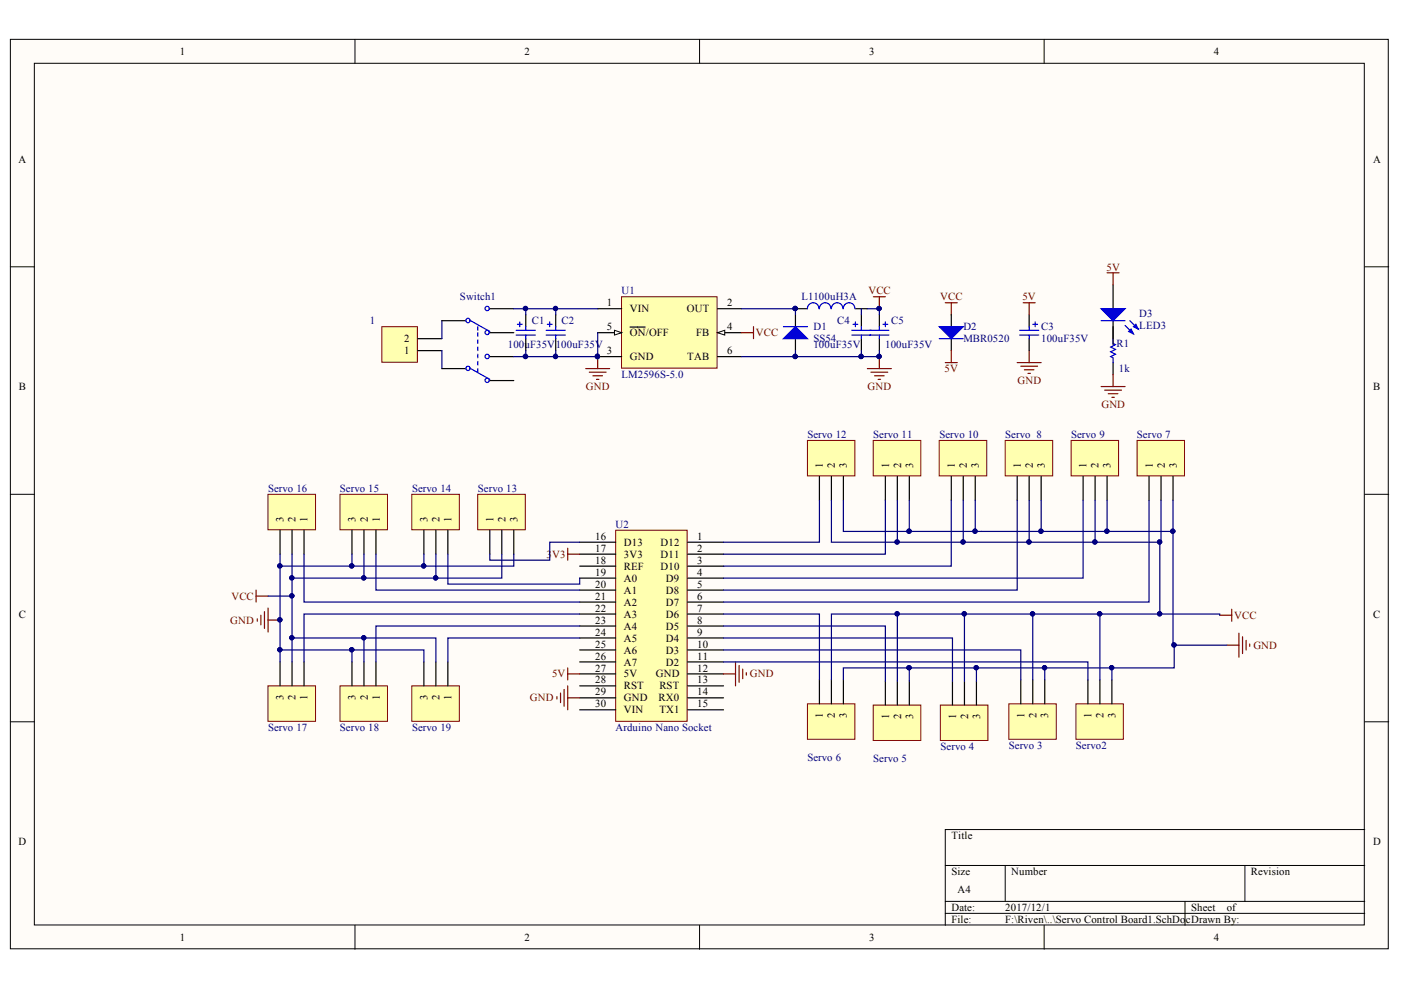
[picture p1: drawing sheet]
<svg xmlns="http://www.w3.org/2000/svg" width="297mm" height="210mm" viewBox="0 0 297 210" stroke-linecap="round" stroke-linejoin="round" font-family="sans-serif">
<g fill="#fffcf8" stroke="#000" stroke-width=".21">
<path d="M2.2 8.3h292.1v192.9h-292.1z"/>
<path d="M7.3 13.4h282v182.7h-282z"/>
</g>
<g fill="none" stroke="#000" stroke-width=".21">
<path d="M75.3 8.3v5.1M148.3 8.3v5.1M221.4 8.3v5.1M2.2 56.6h5.1M289.4 56.6h5M2.2 104.8h5.1M289.4 104.8h5M2.2 153h5.1M289.4 153h5M289.4 175.9h-89v20.3M75.3 196.2v5.1M148.3 196.2v5.1"/>
<path d="M200.4 183.5h89M200.4 191.1h89M200.4 193.7h89M213.1 183.5v7.6M221.4 196.2v5.1M251.2 191.1v5.1M263.9 183.5v7.6"/>
</g>
<path d="M81 69.3h7.5v7.5h-7.5z" fill="#ffffb0" stroke="#800000" stroke-width=".21"/>
<path d="M88.6 74.3h5.1M88.6 71.8h5.1M111.5 66.7v2.6M111.5 71.8v2.5M168.7 66.7v2.6M168.7 71.8v2.5M186.4 66.7v2.6M186.4 71.8v2.5" fill="none" stroke="#000" stroke-width=".25"/>
<path d="M109.4 70h4.1M109.4 71h4.1M109.7 68.8h1M110.2 68.3v1M111.5 69.3v.7M111.5 71v.8M184.4 70h4.1M184.4 71h4.1M186.4 69.3v.7M186.4 71v.8M187.2 68.8h1M187.7 68.3v1" fill="none" stroke="#00f" stroke-width=".25"/>
<path d="M93.7 68v3.8M93.7 74.3v3.9" fill="none" stroke="#000080" stroke-width=".25"/>
<path d="M124.2 78.2h5.1M124.9 78.9h3.6M125.7 79.7h2M126.7 75.6v2.6M183.9 78.2h5.1M184.7 78.9h3.5M185.2 62.9h2.5M185.4 79.7h2.1M186.4 62.9v2.6M186.4 75.6v2.6M126.5 80.4h.5M186.2 80.4h.5" fill="none" stroke="#800000" stroke-width=".25"/>
<g fill="#000080" stroke="#000080" stroke-width=".21">
<circle cx="126.7" cy="75.6" r=".46"/>
<circle cx="186.4" cy="75.6" r=".47"/>
<circle cx="186.4" cy="65.4" r=".46"/>
</g>
<path d="M166.1 71.8l2.6-2.5 2.5 2.5z" fill="#00f"/>
<g fill="none" stroke="#00f" stroke-width=".25">
<path d="M99.8 78.2l4 2.2M99.8 68l4 2.3M101.3 69.3v.7M101.3 70.5v.8M101.3 72.1v.7M101.3 73.6v.7M101.3 75.1v.8M101.3 76.6v.8M101.3 78.2v.7M166.1 71.8l2.6-2.5 2.5 2.5zM166.1 69.3h5.1M173.6 65.5a1.22 1.22 0 0 0-1.2-1.3 1.22 1.22 0 0 0-1.2 1.3"/>
<path d="M176.2 65.5a1.22 1.22 0 0 0-1.2-1.3 1.22 1.22 0 0 0-1.3 1.3M178.7 65.5a1.22 1.22 0 0 0-1.2-1.3 1.22 1.22 0 0 0-1.2 1.3M181.3 65.5a1.23 1.23 0 0 0-1.3-1.3 1.23 1.23 0 0 0-1.2 1.3"/>
<circle cx="99.2" cy="68" r=".46"/>
<circle cx="99.2" cy="78.1" r=".46"/>
<circle cx="103.3" cy="75.6" r=".46"/>
<circle cx="103.3" cy="65.4" r=".46"/>
<circle cx="103.3" cy="70.5" r=".46"/>
<circle cx="103.3" cy="80.6" r=".46"/>
</g>
<path d="M93.7 78.2h5.1M93.7 68h5.1M103.8 65.5h5.1M103.8 75.6h5.1M103.8 70.5h5.1M168.7 65.5h2.5M181.4 65.5h2.5M103.8 80.7h5.1" fill="none" stroke="#000" stroke-width=".25"/>
<circle cx="168.6" cy="65.4" r=".46" fill="#000080" stroke="#000080" stroke-width=".21"/>
<path d="M130.5 112.4h15.2v40.5h-15.2z" fill="#ffffb0" stroke="#800000" stroke-width=".21"/>
<g fill="none" stroke="#000" stroke-width=".25">
<path d="M122.9 115h7.6M122.9 117.5h7.6M145.8 115h7.6M145.8 117.5h7.6M122.9 120h7.6M122.9 122.6h7.6M122.9 125.1h7.6M122.9 127.7h7.6M122.9 130.2h7.6M122.9 132.7h7.6M122.9 135.3h7.6M122.9 137.8h7.6"/>
<path d="M145.8 120h7.6M145.8 122.6h7.6M145.8 125.1h7.6M145.8 127.7h7.6M145.8 130.2h7.6M145.8 132.7h7.6M145.8 135.3h7.6M145.8 137.8h7.6M122.9 140.3h7.6M122.9 142.9h7.6M122.9 145.4h7.6M122.9 148h7.6"/>
<path d="M122.9 150.5h7.6M145.8 140.3h7.6M145.8 142.9h7.6M145.8 145.4h7.6M145.8 148h7.6M145.8 150.5h7.6"/>
</g>
<path d="M199.4 149.5h10.1v7.5h-10.1z" fill="#ffffb0" stroke="#800000" stroke-width=".21"/>
<path d="M201.9 144.4v5.1M204.5 144.4v5.1M207 144.4v5.1" fill="none" stroke="#000" stroke-width=".25"/>
<path d="M213.9 149.2h10v7.5h-10z" fill="#ffffb0" stroke="#800000" stroke-width=".21"/>
<path d="M216.4 144.2v5M219 144.2v5M221.5 144.2v5" fill="none" stroke="#000" stroke-width=".25"/>
<path d="M228.1 149.2h10.1v7.5h-10.1z" fill="#ffffb0" stroke="#800000" stroke-width=".21"/>
<path d="M230.7 144.2v5M233.2 144.2v5M235.7 144.2v5" fill="none" stroke="#000" stroke-width=".25"/>
<path d="M241.1 93.4h10v7.5h-10z" fill="#ffffb0" stroke="#800000" stroke-width=".21"/>
<path d="M243.6 101v5.1M246.2 101v5.1M248.7 101v5.1" fill="none" stroke="#000" stroke-width=".25"/>
<path d="M101.3 104.8h10.1v7.5h-10.1z" fill="#ffffb0" stroke="#800000" stroke-width=".21"/>
<path d="M103.8 112.4v5.1M106.4 112.4v5.1M108.9 112.4v5.1" fill="none" stroke="#000" stroke-width=".25"/>
<path d="M213.1 93.4h10.1v7.5h-10.1z" fill="#ffffb0" stroke="#800000" stroke-width=".21"/>
<path d="M215.7 101v5.1M218.2 101v5.1M220.7 101v5.1" fill="none" stroke="#000" stroke-width=".25"/>
<path d="M258.6 130.4h2.6M260.1 136.8h2.6M261.2 129.2v2.5M262.7 134.3v5M263.4 135v3.6M264.2 135.8v2M265 136.5v.5" fill="none" stroke="#800000" stroke-width=".25"/>
<path d="M87.3 145.4h10.1v7.5h-10.1z" fill="#ffffb0" stroke="#800000" stroke-width=".21"/>
<path d="M89.9 140.3v5.1M92.4 140.3v5.1M95 140.3v5.1" fill="none" stroke="#000" stroke-width=".25"/>
<path d="M72.1 145.4h10v7.5h-10z" fill="#ffffb0" stroke="#800000" stroke-width=".21"/>
<path d="M74.6 140.3v5.1M77.2 140.3v5.1M79.7 140.3v5.1" fill="none" stroke="#000" stroke-width=".25"/>
<path d="M56.8 145.4h10.1v7.5h-10.1z" fill="#ffffb0" stroke="#800000" stroke-width=".21"/>
<path d="M59.4 140.3v5.1M61.9 140.3v5.1M64.5 140.3v5.1" fill="none" stroke="#000" stroke-width=".25"/>
<path d="M74.6 137.8h-15.2v2.5M77.2 135.3h-15.3v5M122.9 135.3h-27.9v5M122.9 132.7h-43.2v7.6M122.9 130.2h-58.4v10.1M74.6 140.3v-2.5h15.3v2.5M77.2 140.3v-5h15.2v5" fill="none" stroke="#000080" stroke-width=".25"/>
<g fill="#000080" stroke="#000080" stroke-width=".21">
<circle cx="74.6" cy="137.8" r=".46"/>
<circle cx="59.3" cy="137.8" r=".46"/>
<circle cx="77.1" cy="135.2" r=".46"/>
<circle cx="61.9" cy="135.2" r=".46"/>
</g>
<path d="M56.8 104.8h10.1v7.5h-10.1z" fill="#ffffb0" stroke="#800000" stroke-width=".21"/>
<path d="M59.4 112.4v5.1M61.9 112.4v5.1M64.5 112.4v5.1" fill="none" stroke="#000" stroke-width=".25"/>
<path d="M72.1 104.8h10v7.5h-10z" fill="#ffffb0" stroke="#800000" stroke-width=".21"/>
<path d="M74.6 112.4v5.1M77.2 112.4v5.1M79.7 112.4v5.1" fill="none" stroke="#000" stroke-width=".25"/>
<path d="M87.3 104.8h10.1v7.5h-10.1z" fill="#ffffb0" stroke="#800000" stroke-width=".21"/>
<path d="M201.7 66.7v2.6M201.7 71.8v2.5M89.9 112.4v5.1M92.4 112.4v5.1M95 112.4v5.1" fill="none" stroke="#000" stroke-width=".25"/>
<path d="M59.4 117.5v2.5h15.2M61.9 117.5v5.1h15.3M64.5 117.5v10.2h58.4M74.6 117.5v2.5h15.3v-2.5M77.2 117.5v5.1h15.2v-5.1M79.7 117.5v7.6h43.2M56.8 126.4h5.1M59.4 120v17.8M61.9 122.6v12.7" fill="none" stroke="#000080" stroke-width=".25"/>
<g fill="#000080" stroke="#000080" stroke-width=".21">
<circle cx="89.8" cy="120" r=".46"/>
<circle cx="74.6" cy="120" r=".46"/>
<circle cx="59.3" cy="120" r=".46"/>
<circle cx="92.4" cy="122.5" r=".46"/>
<circle cx="77.1" cy="122.5" r=".46"/>
<circle cx="61.9" cy="122.5" r=".46"/>
<circle cx="61.9" cy="135.2" r=".46"/>
<circle cx="61.9" cy="126.3" r=".46"/>
<circle cx="59.3" cy="137.8" r=".46"/>
<circle cx="59.3" cy="131.4" r=".46"/>
</g>
<g fill="none" stroke="#800000" stroke-width=".25">
<path d="M200.4 64.2h2.6M201.7 64.2v2.5M215.7 76.9h5M216.4 77.6h3.6M217.2 78.4h2M218 79.2h.5M218.2 74.3v2.6M54.3 125.1v2.6M54.3 126.4h2.5M54.5 131.2v.5M55.3 130.4v2.1M56.1 129.7v3.5"/>
<path d="M56.8 128.9v5.1M56.8 131.5h2.6M153.4 142.9h2.5M155.9 140.3v5.1M156.7 141.1v3.6M157.5 141.9v2M158.2 142.6v.5"/>
</g>
<path d="M199.1 69.3h5.1l-2.5 2.5z" fill="#00f"/>
<path d="M199.1 69.3h5.1l-2.5 2.5zM199.1 71.8h5.1" fill="none" stroke="#00f" stroke-width=".25"/>
<path d="M131.8 62.9h20.2v15.1h-20.2z" fill="#ffffb0" stroke="#800000" stroke-width=".21"/>
<path d="M152.1 70.5h5.1" fill="none" stroke="#000" stroke-width=".25"/>
<path d="M152.1 70.5l1.6-.5v1z" fill="#fffcf8"/>
<path d="M152.1 70.5l1.6-.5v1z" fill="none" stroke="#000" stroke-width=".21"/>
<path d="M126.7 65.5h5.1M126.7 70.5h5.1" fill="none" stroke="#000" stroke-width=".25"/>
<path d="M130.3 70l1.5 .5-1.5 .5z" fill="#fffcf8"/>
<path d="M130.3 70l1.5 .5-1.5 .5z" fill="none" stroke="#000" stroke-width=".21"/>
<path d="M126.7 75.6h5.1M133.6 69.3h3.2M152.1 75.6h5.1M152.1 65.5h5.1M218.2 66.7v2.6M218.2 71.8v2.5" fill="none" stroke="#000" stroke-width=".25"/>
<g fill="#000080" stroke="#000080" stroke-width=".21">
<circle cx="126.7" cy="75.6" r=".46"/>
<circle cx="111.4" cy="65.4" r=".46"/>
<circle cx="111.4" cy="75.6" r=".47"/>
<circle cx="168.6" cy="65.4" r=".46"/>
</g>
<path d="M111.5 65.5v1.2M111.5 74.3v1.3M157.2 65.5h11.5v1.2" fill="none" stroke="#000080" stroke-width=".25"/>
<g fill="none" stroke="#800000" stroke-width=".25">
<path d="M157.2 70.5h2.6M159.8 69.3v2.5M200.4 76.9h2.6M201.7 74.3v2.6M216.9 64.2h2.6M218.2 64.2v2.5M120.4 116.2v2.6M120.4 117.5h2.5M118.1 147.7v.5M118.8 146.9v2.1M119.6 146.2v3.5M120.4 141.6v2.6"/>
<path d="M120.4 145.4v5.1M120.4 142.9h2.5M120.4 148h2.5"/>
</g>
<path d="M216.2 70h4M216.2 71h4M218.2 69.3v.7M218.2 71v.8M219 68.8h1M219.5 68.3v1" fill="none" stroke="#00f" stroke-width=".25"/>
<path d="M185.1 149.5h10.1v7.5h-10.1z" fill="#ffffb0" stroke="#800000" stroke-width=".21"/>
<path d="M187.7 144.4v5.1M190.3 144.4v5.1M192.8 144.4v5.1" fill="none" stroke="#000" stroke-width=".25"/>
<path d="M199.1 93.4h10.1v7.5h-10.1z" fill="#ffffb0" stroke="#800000" stroke-width=".21"/>
<path d="M201.7 101v5.1M204.2 101v5.1M206.8 101v5.1" fill="none" stroke="#000" stroke-width=".25"/>
<path d="M185.1 93.4h10.1v7.5h-10.1z" fill="#ffffb0" stroke="#800000" stroke-width=".21"/>
<path d="M187.7 101v5.1M190.3 101v5.1M192.8 101v5.1" fill="none" stroke="#000" stroke-width=".25"/>
<path d="M171.2 149.2h10.1v7.5h-10.1z" fill="#ffffb0" stroke="#800000" stroke-width=".21"/>
<path d="M173.7 144.2v5M176.3 144.2v5M178.8 144.2v5" fill="none" stroke="#000" stroke-width=".25"/>
<path d="M171.2 93.4h10.1v7.5h-10.1z" fill="#ffffb0" stroke="#800000" stroke-width=".21"/>
<path d="M236 60.4v5.1M236 68v5.1M236 76.9v2.5M173.7 101v5.1M176.3 101v5.1M178.8 101v5.1" fill="none" stroke="#000" stroke-width=".25"/>
<g fill="none" stroke="#000080" stroke-width=".25">
<path d="M95 117.5v6.3h27.9v-1.2M106.4 117.5v5.1h-14M108.9 117.5v2.5h-19M122.9 115h-6.3v3.8h-12.8v-1.3M173.7 106.1v8.9h-20.3M178.8 106.1v6.6h14v-6.6M187.7 106.1v11.4h-34.3M190.3 106.1v8.9M192.8 112.7h14M201.7 106.1v13.9h-48.3M204.2 106.1v8.9M206.8 106.1v6.6h1.2"/>
<path d="M215.7 106.1v19h-62.3M218.2 106.1v8.9M220.7 106.1v6.6M243.6 106.1v21.6h-90.2M246.2 106.1v8.9h-.3v15.2M248.7 106.1v6.6M153.4 130.2h20.3v14M153.4 132.7h34.3v11.7M153.4 135.3h48.5v9.1M153.4 137.8h63v6.4M190.3 130.2v14.2M204.5 130.2v14.2"/>
<path d="M219 130.2v14M233.2 130.2v14M249 136.8h11.1M258.6 130.4v-.2h-82.3v14M153.4 140.3h77.3v3.9M178.8 144.2v-2.6h56.9v2.6M192.8 141.6v2.8M207 141.6v2.8M221.5 141.6v2.6"/>
</g>
<g fill="#000080" stroke="#000080" stroke-width=".21">
<circle cx="190.2" cy="114.9" r=".46"/>
<circle cx="204.2" cy="114.9" r=".46"/>
<circle cx="192.7" cy="112.6" r=".46"/>
<circle cx="204.4" cy="130.1" r=".46"/>
<circle cx="248.9" cy="136.7" r=".46"/>
<circle cx="233.1" cy="130.1" r=".46"/>
<circle cx="245.9" cy="114.9" r=".46"/>
<circle cx="245.9" cy="130.1" r=".46"/>
<circle cx="192.7" cy="141.6" r=".46"/>
<circle cx="207" cy="141.6" r=".46"/>
<circle cx="221.5" cy="141.6" r=".46"/>
<circle cx="235.7" cy="141.6" r=".46"/>
<circle cx="190.2" cy="130.1" r=".46"/>
<circle cx="218.9" cy="130.1" r=".46"/>
<circle cx="206.7" cy="112.6" r=".46"/>
<circle cx="248.6" cy="112.6" r=".46"/>
<circle cx="89.8" cy="120" r=".46"/>
<circle cx="92.4" cy="122.5" r=".46"/>
<circle cx="218.2" cy="114.9" r=".46"/>
<circle cx="220.7" cy="112.6" r=".46"/>
</g>
<path d="M236 71.8v1l.5 .3-1 .5 1 .5-1 .5 1 .5-1 .5 .5 .3v1" fill="none" stroke="#00f" stroke-width=".25"/>
<path d="M233.5 65.5h5l-2.5 2.5z" fill="#00f"/>
<path d="M233.5 65.5h5l-2.5 2.5zM238.5 69l1.8 1.8M239.6 68l1.7 1.8" fill="none" stroke="#00f" stroke-width=".25"/>
<path d="M239.3 70.3l.5-.5 .5 1z" fill="#00f"/>
<path d="M239.3 70.3l.5-.5 .5 1z" fill="none" stroke="#00f" stroke-width=".25"/>
<path d="M240.3 69.3l.5-.5 .5 1z" fill="#00f"/>
<path d="M233.5 68h5M240.3 69.3l.5-.5 .5 1z" fill="none" stroke="#00f" stroke-width=".25"/>
<path d="M234.7 57.8h2.6M236 57.8v2.6M236 79.4v2.6M233.5 82h5M234.2 82.7h3.6M235 83.5h2M235.7 84.2h.5" fill="none" stroke="#800000" stroke-width=".25"/>
<path d="M227.1 93.4h10.1v7.5h-10.1z" fill="#ffffb0" stroke="#800000" stroke-width=".21"/>
<path d="M117.8 66.7v2.6M117.8 71.8v2.5M182.6 66.7v2.6M182.6 71.8v2.5M229.6 101v5.1M232.2 101v5.1M234.7 101v5.1" fill="none" stroke="#000" stroke-width=".25"/>
<g fill="none" stroke="#000080" stroke-width=".25">
<path d="M108.9 65.5h17.8M117.8 65.5v1.2M117.8 74.3v1.3M126.7 70.5v5.1h-17.8M168.7 74.3v1.3h-11.5M182.6 65.5v1.2M182.6 74.3v1.3M183.9 65.5h2.5v1.2M186.4 74.3v1.3h-17.7M176.3 106.1v8.9h69.6M208 112.7h40.7v24.1h.3v4.8h-13.3M229.6 106.1v16.5h-76.2"/>
<path d="M232.2 106.1v8.9M234.7 106.1v6.6"/>
</g>
<g fill="#000080" stroke="#000080" stroke-width=".21">
<circle cx="245.9" cy="114.9" r=".46"/>
<circle cx="232.1" cy="114.9" r=".46"/>
<circle cx="218.2" cy="114.9" r=".46"/>
<circle cx="204.2" cy="114.9" r=".46"/>
<circle cx="190.2" cy="114.9" r=".46"/>
<circle cx="220.7" cy="112.6" r=".46"/>
<circle cx="234.7" cy="112.6" r=".46"/>
<circle cx="248.6" cy="112.6" r=".46"/>
<circle cx="248.9" cy="136.7" r=".46"/>
<circle cx="235.7" cy="141.6" r=".46"/>
<circle cx="111.4" cy="65.4" r=".46"/>
<circle cx="117.8" cy="65.4" r=".46"/>
<circle cx="126.7" cy="75.6" r=".46"/>
<circle cx="117.8" cy="75.6" r=".46"/>
<circle cx="111.4" cy="75.6" r=".47"/>
<circle cx="168.6" cy="75.6" r=".47"/>
<circle cx="186.4" cy="65.4" r=".46"/>
<circle cx="182.6" cy="75.6" r=".47"/>
<circle cx="186.4" cy="75.6" r=".47"/>
</g>
<path d="M115.8 70h4.1M115.8 71h4.1M116 68.8h1.1M116.6 68.3v1M117.8 69.3v.7M117.8 71v.8M180.6 70h4.1M180.6 71h4.1M180.8 68.8h1.1M181.4 68.3v1M182.6 69.3v.7M182.6 71v.8" fill="none" stroke="#00f" stroke-width=".25"/>
<g font-size="2.3">
<text x="38.1" y="11.7">1</text>
<text x="111.2" y="11.7">2</text>
<text x="184.3" y="11.7">3</text>
<text x="257.4" y="11.7">4</text>
<text x="3.9" y="34.5">A</text>
<text x="291.1" y="34.5">A</text>
<text x="128.6" y="65">1</text>
<text x="154.2" y="65">2</text>
<text x="128.6" y="70">5</text>
<text x="133.5" y="66.2">VIN</text>
<text x="133.5" y="71.3">ON/OFF</text>
<text x="145.6" y="66.2">OUT</text>
<text x="147.6" y="71.3">FB</text>
<text x="154.2" y="70">4</text>
<text x="85.7" y="75.1">1</text>
<text x="85.7" y="72.6">2</text>
<text x="128.6" y="75.1">3</text>
<text x="133.5" y="76.4">GND</text>
<text x="145.7" y="76.4">TAB</text>
<text x="154.2" y="75.1">6</text>
<text x="4" y="82.7">B</text>
<text x="291.1" y="82.7">B</text>
<text x="174.5" y="99.2" transform="rotate(-90 174.5 99.2)">1</text>
<text x="177" y="99.2" transform="rotate(-90 177 99.2)">2</text>
<text x="179.6" y="99.2" transform="rotate(-90 179.6 99.2)">3</text>
<text x="188.5" y="99.2" transform="rotate(-90 188.5 99.2)">1</text>
<text x="191.1" y="99.2" transform="rotate(-90 191.1 99.2)">2</text>
<text x="193.6" y="99.2" transform="rotate(-90 193.6 99.2)">3</text>
<text x="202.5" y="99.2" transform="rotate(-90 202.5 99.2)">1</text>
<text x="205" y="99.2" transform="rotate(-90 205 99.2)">2</text>
<text x="207.5" y="99.2" transform="rotate(-90 207.5 99.2)">3</text>
<text x="216.4" y="99.2" transform="rotate(-90 216.4 99.2)">1</text>
<text x="219" y="99.2" transform="rotate(-90 219 99.2)">2</text>
<text x="221.5" y="99.2" transform="rotate(-90 221.5 99.2)">3</text>
<text x="230.4" y="99.2" transform="rotate(-90 230.4 99.2)">1</text>
<text x="232.9" y="99.2" transform="rotate(-90 232.9 99.2)">2</text>
<text x="235.5" y="99.2" transform="rotate(-90 235.5 99.2)">3</text>
<text x="244.4" y="99.2" transform="rotate(-90 244.4 99.2)">1</text>
<text x="247" y="99.2" transform="rotate(-90 247 99.2)">2</text>
<text x="249.5" y="99.2" transform="rotate(-90 249.5 99.2)">3</text>
<text x="60.1" y="110.6" transform="rotate(-90 60.1 110.6)">3</text>
<text x="62.7" y="110.6" transform="rotate(-90 62.7 110.6)">2</text>
<text x="65.2" y="110.6" transform="rotate(-90 65.2 110.6)">1</text>
<text x="75.4" y="110.6" transform="rotate(-90 75.4 110.6)">3</text>
<text x="78" y="110.6" transform="rotate(-90 78 110.6)">2</text>
<text x="80.5" y="110.6" transform="rotate(-90 80.5 110.6)">1</text>
<text x="90.7" y="110.6" transform="rotate(-90 90.7 110.6)">3</text>
<text x="93.2" y="110.6" transform="rotate(-90 93.2 110.6)">2</text>
<text x="95.7" y="110.6" transform="rotate(-90 95.7 110.6)">1</text>
<text x="104.6" y="110.6" transform="rotate(-90 104.6 110.6)">1</text>
<text x="107.2" y="110.6" transform="rotate(-90 107.2 110.6)">2</text>
<text x="109.7" y="110.6" transform="rotate(-90 109.7 110.6)">3</text>
<text x="126.2" y="114.5">16</text>
<text x="126.2" y="117">17</text>
<text x="126.2" y="119.6">18</text>
<text x="132.3" y="115.8">D13</text>
<text x="132.3" y="118.3">3V3</text>
<text x="140.1" y="115.8">D12</text>
<text x="140.1" y="118.3">D11</text>
<text x="147.8" y="114.5">1</text>
<text x="147.8" y="117">2</text>
<text x="147.8" y="119.6">3</text>
<text x="126.2" y="122.1">19</text>
<text x="126.2" y="124.6">20</text>
<text x="132.3" y="120.8">REF</text>
<text x="132.3" y="123.4">A0</text>
<text x="132.3" y="125.9">A1</text>
<text x="140.1" y="120.8">D10</text>
<text x="141.2" y="123.4">D9</text>
<text x="141.2" y="125.9">D8</text>
<text x="147.8" y="122.1">4</text>
<text x="147.8" y="124.6">5</text>
<text x="4" y="131">C</text>
<text x="126.2" y="127.2">21</text>
<text x="126.2" y="129.7">22</text>
<text x="132.3" y="128.4">A2</text>
<text x="132.3" y="131">A3</text>
<text x="141.2" y="128.4">D7</text>
<text x="141.2" y="131">D6</text>
<text x="147.8" y="127.2">6</text>
<text x="147.8" y="129.7">7</text>
<text x="291.1" y="131">C</text>
<text x="126.2" y="132.2">23</text>
<text x="126.2" y="134.8">24</text>
<text x="126.2" y="137.3">25</text>
<text x="132.3" y="133.5">A4</text>
<text x="132.3" y="136">A5</text>
<text x="141.2" y="133.5">D5</text>
<text x="141.2" y="136">D4</text>
<text x="147.8" y="132.2">8</text>
<text x="147.8" y="134.8">9</text>
<text x="147.8" y="137.3">10</text>
<text x="126.2" y="139.8">26</text>
<text x="126.2" y="142.4">27</text>
<text x="132.3" y="138.6">A6</text>
<text x="132.3" y="141.1">A7</text>
<text x="132.3" y="143.6">5V</text>
<text x="139" y="143.6">GND</text>
<text x="141.2" y="138.6">D3</text>
<text x="141.2" y="141.1">D2</text>
<text x="147.8" y="139.8">11</text>
<text x="147.8" y="142.4">12</text>
<text x="60.1" y="148.4" transform="rotate(-90 60.1 148.4)">3</text>
<text x="62.7" y="148.4" transform="rotate(-90 62.7 148.4)">2</text>
<text x="65.2" y="148.4" transform="rotate(-90 65.2 148.4)">1</text>
<text x="75.4" y="148.4" transform="rotate(-90 75.4 148.4)">3</text>
<text x="78" y="148.4" transform="rotate(-90 78 148.4)">2</text>
<text x="80.5" y="148.4" transform="rotate(-90 80.5 148.4)">1</text>
<text x="90.7" y="148.4" transform="rotate(-90 90.7 148.4)">3</text>
<text x="93.2" y="148.4" transform="rotate(-90 93.2 148.4)">2</text>
<text x="95.7" y="148.4" transform="rotate(-90 95.7 148.4)">1</text>
<text x="126.2" y="144.9">28</text>
<text x="126.2" y="147.4">29</text>
<text x="126.2" y="150">30</text>
<text x="132.3" y="146.2">RST</text>
<text x="132.3" y="148.7">GND</text>
<text x="139.6" y="148.7">RX0</text>
<text x="139.8" y="146.2">RST</text>
<text x="147.8" y="144.9">13</text>
<text x="147.8" y="147.4">14</text>
<text x="147.8" y="150">15</text>
<text x="132.3" y="151.2">VIN</text>
<text x="139.8" y="151.2">TX1</text>
<text x="174.5" y="152.2" transform="rotate(-90 174.5 152.2)">1</text>
<text x="177" y="152.2" transform="rotate(-90 177 152.2)">2</text>
<text x="179.6" y="152.2" transform="rotate(-90 179.6 152.2)">3</text>
<text x="188.5" y="152.4" transform="rotate(-90 188.5 152.4)">1</text>
<text x="191.1" y="152.4" transform="rotate(-90 191.1 152.4)">2</text>
<text x="193.6" y="152.4" transform="rotate(-90 193.6 152.4)">3</text>
<text x="202.7" y="152.4" transform="rotate(-90 202.7 152.4)">1</text>
<text x="205.3" y="152.4" transform="rotate(-90 205.3 152.4)">2</text>
<text x="207.8" y="152.4" transform="rotate(-90 207.8 152.4)">3</text>
<text x="217.2" y="152.2" transform="rotate(-90 217.2 152.2)">1</text>
<text x="219.7" y="152.2" transform="rotate(-90 219.7 152.2)">2</text>
<text x="222.3" y="152.2" transform="rotate(-90 222.3 152.2)">3</text>
<text x="231.4" y="152.2" transform="rotate(-90 231.4 152.2)">1</text>
<text x="233.9" y="152.2" transform="rotate(-90 233.9 152.2)">2</text>
<text x="236.5" y="152.2" transform="rotate(-90 236.5 152.2)">3</text>
<text x="3.9" y="179.2">D</text>
<text x="201.7" y="177.9">Title</text>
<text x="291.1" y="179.2">D</text>
<text x="201.7" y="185.6">Size</text>
<text x="214.4" y="185.6">Number</text>
<text x="265.2" y="185.6">Revision</text>
<text x="203" y="189.4">A4</text>
<text x="201.7" y="193.2">Date:</text>
<text x="201.7" y="195.7">File:</text>
<text x="213.1" y="193.2">2017/12/1</text>
<text x="213.1" y="195.7">F:\Riven\..\Servo Control Board1.SchDo</text>
<text x="251.4" y="195.7">cDrawn By:</text>
<text x="252.5" y="193.2">Sheet</text>
<text x="260.1" y="193.2">of</text>
<text x="38.1" y="199.5">1</text>
<text x="111.2" y="199.5">2</text>
<text x="184.3" y="199.5">3</text>
<text x="257.4" y="199.5">4</text>
</g>
<g font-size="2.3" fill="#800000">
<text x="234.6" y="57.4">5V</text>
<text x="184.1" y="62.4">VCC</text>
<text x="199.3" y="63.7">VCC</text>
<text x="216.8" y="63.7">5V</text>
<text x="160.3" y="71.3">VCC</text>
<text x="124.2" y="82.7">GND</text>
<text x="184" y="82.7">GND</text>
<text x="200.3" y="78.9">5V</text>
<text x="215.8" y="81.5">GND</text>
<text x="233.5" y="86.5">GND</text>
<text x="115.9" y="118.3">3</text>
<text x="117.1" y="118.3">V3</text>
<text x="49.1" y="127.2">VCC</text>
<text x="261.7" y="131.2">VCC</text>
<text x="48.8" y="132.2">GND</text>
<text x="265.7" y="137.6">GND</text>
<text x="117.1" y="143.6">5V</text>
<text x="159" y="143.6">GND</text>
<text x="112.3" y="148.7">GND</text>
</g>
<g font-size="2.3" fill="#000080">
<text x="97.5" y="63.7">Switch1</text>
<text x="131.8" y="62.4">U1</text>
<text x="169.9" y="63.7">L1100uH3A</text>
<text x="78.4" y="68.8">1</text>
<text x="112.7" y="68.8">C1</text>
<text x="119.1" y="68.8">C2</text>
<text x="172.4" y="70">D1</text>
<text x="177.5" y="68.8">C4</text>
<text x="188.9" y="68.8">C5</text>
<text x="204.2" y="70">D2</text>
<text x="220.7" y="70">C3</text>
<text x="241.5" y="67.3">D3</text>
<text x="241.5" y="69.8">LED3</text>
<text x="107.7" y="73.8">100uF35V100uF35V</text>
<text x="172.4" y="72.6">SS54</text>
<text x="172.4" y="73.8">100uF35V</text>
<text x="187.7" y="73.8">100uF35V</text>
<text x="204.2" y="72.6">MBR0520</text>
<text x="220.7" y="72.6">100uF35V</text>
<text x="236.7" y="73.6">R1</text>
<text x="131.8" y="80.2">LM2596S-5.0</text>
<text x="237.2" y="78.9">1k</text>
<text x="171.2" y="92.9">Servo 12</text>
<text x="185.1" y="92.9">Servo 11</text>
<text x="199.2" y="92.9">Servo 10</text>
<text x="213.1" y="92.9">Servo 8</text>
<text x="227.1" y="92.9">Servo 9</text>
<text x="241" y="92.9">Servo 7</text>
<text x="56.8" y="104.4">Servo 16</text>
<text x="72.1" y="104.4">Servo 15</text>
<text x="87.4" y="104.4">Servo 14</text>
<text x="101.3" y="104.4">Servo 13</text>
<text x="130.5" y="112">U2</text>
<text x="56.8" y="155">Servo 17</text>
<text x="72.1" y="155">Servo 18</text>
<text x="87.4" y="155">Servo 19</text>
<text x="130.5" y="155">Arduino Nano Socket</text>
<text x="171.2" y="161.4">Servo 6</text>
<text x="185.1" y="161.6">Servo 5</text>
<text x="199.4" y="159.1">Servo 4</text>
<text x="213.9" y="158.9">Servo 3</text>
<text x="228.1" y="158.9">Servo2</text>
</g>
</svg>
